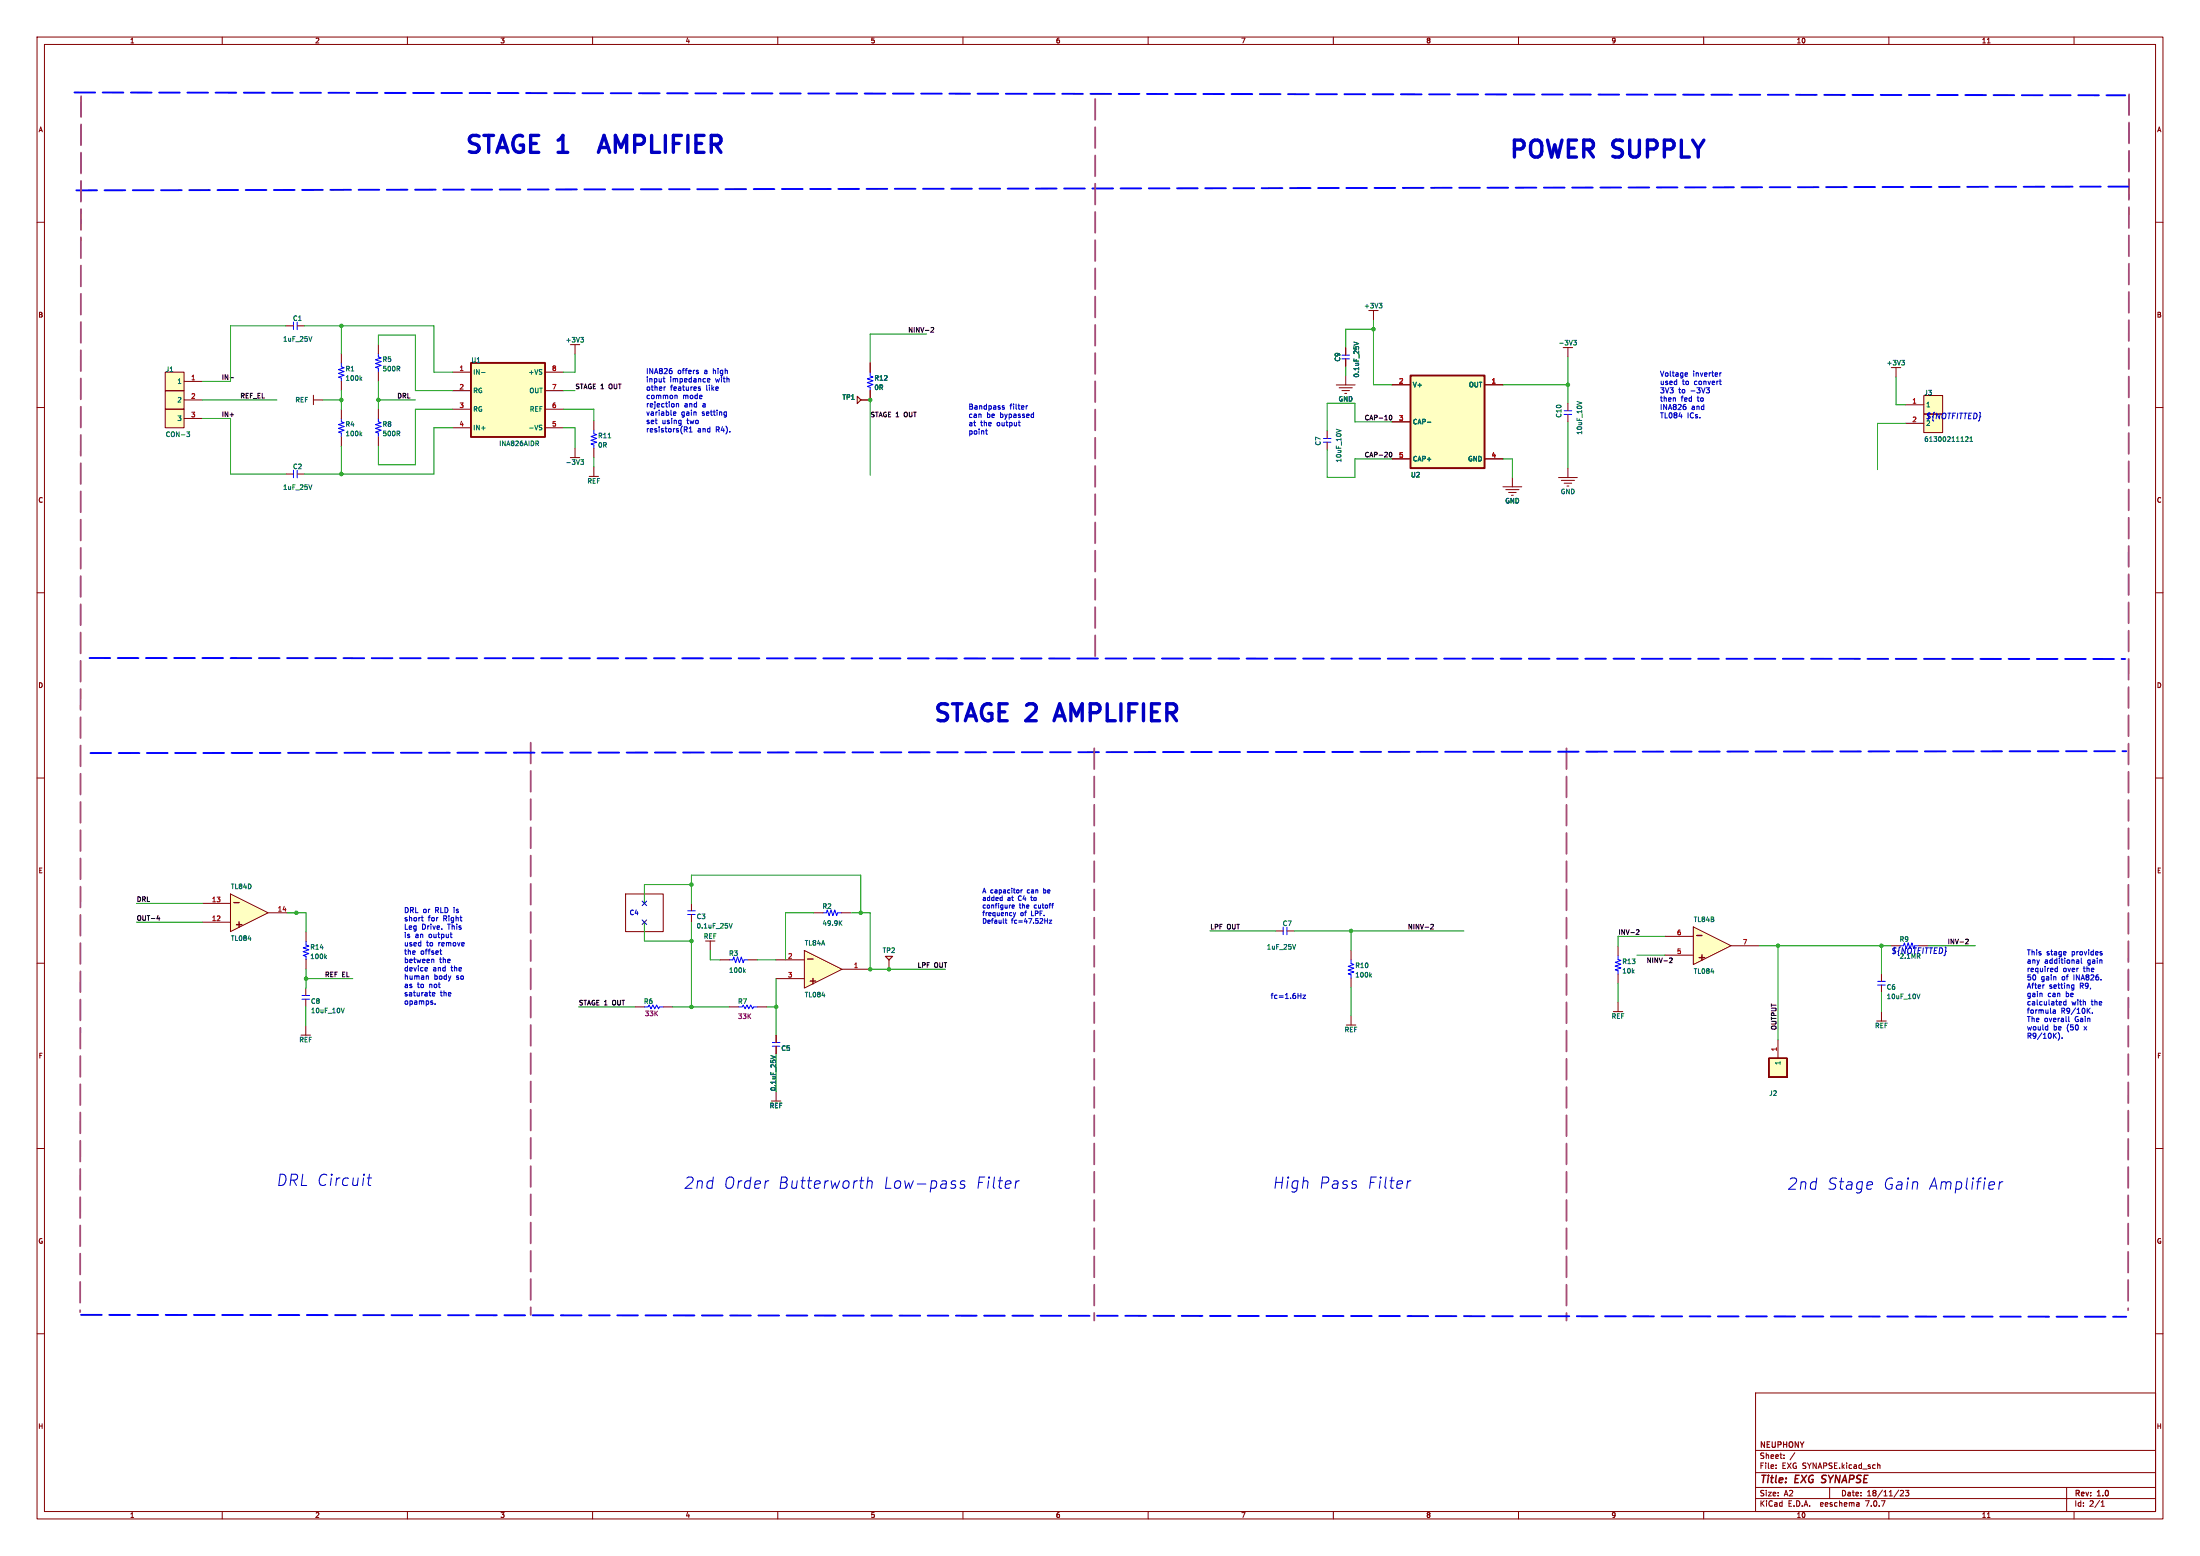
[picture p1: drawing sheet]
<svg xmlns="http://www.w3.org/2000/svg" width="594mm" height="420mm" viewBox="0 0 594 420" stroke-linecap="round" stroke-linejoin="round" font-family="sans-serif">
<g fill="none" stroke="#840000" stroke-width=".27">
<path d="M10 10h574v400h-574zM12 12h570v396h-570zM60 10v2M110 10v2M160 10v2M210 10v2M260 10v2M310 10v2M360 10v2M410 10v2M460 10v2M510 10v2"/>
<path d="M536.6 11.6h.7M560 10v2M10 60h2M582 60h2M77.2 88h2M80.2 88h2M370.8 83.8v2.6M423.3 93.8v2.6M10 110h2M582 110h2M154 123.5h2.5M155.3 121v2.5"/>
<path d="M10 160h2M582 160h2M10 210h2M582 210h2M10 260h2M582 260h2M10 310h2M582 310h2M10 360h2M474 376h108v32h-108zM582 360h2M474 397.5h108"/>
<path d="M474 391.5h108M479.5 396.2v.2M479.5 395.4v.2M481.7 393.5v.2M481.7 392.7v.2M484.6 392.1l-1.3 1.9M507 395.5l.5-.1 .1 1M60 408v2M110 408v2M160 408v2M210 408v2M260 408v2"/>
<path d="M310 408v2M360 408v2M410 408v2M460 408v2M474 404.5h108M474 401.5h108M494 401.5v3M501.9 405.6l.1 1M502 406.5l-.2 .1M502 405.9l-.2 .1M510 408v2M513.1 402.4l.6-.1 .3 .4-1 1.1h1"/>
<path d="M514.5 402.3h.9l-.5 .5 .4 .2v.6l-.2 .2-.6-.2M536.6 409.6h.7M558 401.5v6.5M560 408v2M567.3 406.6h.9M567.3 405.5l.4-.4v1.5"/>
</g>
<path d="M492.1 398.4l-.1 .6M491.7 400.1l.3 .1" fill="none" stroke="#840000" stroke-width=".4"/>
<path d="M84.2 90.9l-.4 1.2M372.4 81.9h.7l-.4 .4M372.9 82.3l.2 .3-.2 .5M424.9 91.9h.7l-.4 .4 .4 .2v.5l-.7 .1M156.8 124.1h.8l-.5 .5 .4 .1v.5l-.7 .1" fill="none" stroke="#006464" stroke-width=".27"/>
<path d="M79.2 86.9v2.1M80.2 86.9v2.1" fill="none" stroke="#00f" stroke-width=".27"/>
<path d="M457.2 250.2l10.2 5.1-10.2 5.1z" fill="#ffffc2"/>
<g fill="none" stroke="#840000" stroke-width=".27">
<path d="M155.3 93v2.6M511.9 99.2v2.6M84.6 106.7v2.5M84.6 108h2.6M92.2 110.4v2.6M92.2 117.9v2.5M102.2 110.4v2.6M102.2 117.9v2.5M160.3 113.5v2.6M159.1 128.6h2.5M160.3 121v2.5M160.3 126.1v2.5"/>
<path d="M436.9 255.4v2.6M449.6 257.8h7.6M449.6 252.7h7.6M457.2 250.2l10.2 5.1-10.2 5.1zM467.4 255.3h7.6M209.5 279.4v2M363.5 276.7h2.6M364.8 274.1v2.6M435.6 273.1h2.5M436.9 262.9v2.5M436.9 270.5v2.6M208.3 297.2h2.5"/>
<path d="M209.5 282.4v2M209.5 294.6v2.6"/>
</g>
<path d="M92.2 113v.8l.7 .3-1.5 .5 1.5 .5-1.5 .5 1.5 .5-1.5 .5 .8 .3v1M102.2 113v.8l.7 .3-1.5 .5 1.5 .5-1.5 .5 1.5 .5-1.5 .5 .8 .3v1M160.3 116.1v1l.8 .2-1.5 .5 1.5 .5-1.5 .5 1.5 .6-1.5 .5 .7 .2v.9M436.9 258v1l.7 .2-1.5 .5 1.5 .6-1.5 .5 1.5 .5-1.5 .5 .8 .2v.9M208.5 282.4h2.1M208.5 281.4h2.1" fill="none" stroke="#00f" stroke-width=".27"/>
<path d="M156.8 91.1h.8l-.5 .5M157.3 91.6l.3 .2-.3 .5M513.4 97.3h.8l-.4 .4M514 97.7l.2 .3-.2 .5M97.3 117.1l.4 .5M97.7 116.8l-.5 .5M164.2 118.2h.7M208.1 284.9l1.3 .4-1.3 .5" fill="none" stroke="#006464" stroke-width=".27"/>
<path d="M231.4 106.9l1 1.1-1 1z" fill="#ffffc2"/>
<g fill="none" stroke="#840000" stroke-width=".27">
<path d="M92.2 95.5v2.5M102.2 92.9v2.6M363.3 93.9v2M363.3 96.9v2M92.2 102.9v2.6M102.2 100.4v2.5M122.2 105.5h5M122.2 100.4h5M122.2 110.4h5M122.2 115.5h5M147.2 105.5h5M147.2 100.4h5"/>
<path d="M147.2 110.4h5M147.2 115.5h5M231.4 106.9l1 1.1-1 1zM232.4 108h2.5M358.3 116.4v2M358.3 119.4v2M360.8 103.9h5.1M361.6 104.7h3.5M362.3 105.4h2.1M363.1 106.2h.5M363.3 101.4v2.5M375.8 103.9h5"/>
<path d="M375.8 113.9h5M400.8 103.9h5M514.4 109.3h5M514.4 114.3h5M519.4 111.8h5.1v5h-5.1zM519.4 106.8h5.1v5h-5.1zM375.8 123.9h5M400.8 123.9h5M344.5 251.3h2M347.5 251.3h2M364.8 256.5v2.6M81.3 279.4h2.5"/>
<path d="M82.5 266.7v2M82.5 269.7v2M82.5 276.9v2.5M364.8 264v2.5M506.7 275.6h2.6M508 273.1v2.5M477.6 285.7h5v5h-5zM480.1 280.7v5"/>
</g>
<path d="M92.2 98v1l.7 .3-1.5 .5 1.5 .5-1.5 .5 1.5 .5-1.5 .5 .8 .3v.8M102.2 95.5v.8l.7 .3-1.5 .5 1.5 .5-1.5 .5 1.5 .5-1.5 .5 .8 .3v1M362.3 96.9h2M362.3 95.9h2.1M357.3 119.4h2M357.3 118.4h2.1M346.5 250.2v2.1M347.5 250.3v2M364.8 259.1v1l.7 .2-1.5 .5 1.5 .5-1.5 .5 1.5 .6-1.5 .5 .8 .2v.9M81.5 269.7h2M81.6 268.7h2" fill="none" stroke="#00f" stroke-width=".27"/>
<g fill="none" stroke="#006464" stroke-width=".27">
<path d="M365.6 92.3l1.2 .4-1.2 .5M97.3 102.2l.4 .5M97.7 101.8l-.5 .5M130 100.5h1M145 119.7l.4 .6M145.3 119.1v.5M145.8 115.4l.4 .1 .1 .3-.5 .2M145.8 114.8h.5M360.8 115.8l1.3 .5M385.4 114h.9M530.7 118l.5-.1 .2 .3-.8 1h.8M531.9 119.2h.7"/>
<path d="M531.9 118.2l.3-.3v1.3M349.8 254.9l-.4 1.3M93 272.1l-.5 1.3M370 263.3l.3 .4M370.3 262.9l-.5 .5"/>
</g>
<g fill="#ffffc2" stroke="#ffffc2" stroke-width=".27">
<path d="M477.6 285.7h5v5h-5z"/>
<path d="M127.2 98h20v20h-20z"/>
<path d="M519.4 111.8h5.1v5h-5.1z"/>
<path d="M519.4 106.8h5.1v5h-5.1z"/>
<path d="M380.8 101.4h20v25h-20z"/>
</g>
<path d="M127.2 98h20v20h-20zM380.8 101.4h20v25h-20z" fill="none" stroke="#840000" stroke-width=".51"/>
<path d="M239 258.1h2l-1 1z" fill="#ffffc2"/>
<path d="M239 258.1h2l-1 1zM240 259.1v2.5M171.4 271.8h2.6M179.1 271.8h2.5" fill="none" stroke="#840000" stroke-width=".27"/>
<path d="M174 271.8h1l.3-.5 .5 1 .5-1 .5 1 .5-1 .5 1 .3-.5h1" fill="none" stroke="#00f" stroke-width=".27"/>
<path d="M217.2 256.5l10.1 5.1-10.1 5.1z" fill="#ffffc2"/>
<g fill="none" stroke="#840000" stroke-width=".27">
<path d="M234.9 98v2.5M44.6 110.4h5.1v5h-5.1zM44.6 105.5h5.1v5h-5.1zM44.6 100.4h5.1v5h-5.1zM49.7 102.9h5M49.7 108h5M49.7 113h5M234.9 105.4v2.6M423.3 108.9v2M423.3 111.9v2M77.2 127.9h2M80.2 127.9h2"/>
<path d="M405.8 131.4h5.1M406.6 132.2h3.5M407.3 132.9h2.1M408.1 133.7h.5M408.3 128.9v2.5M420.8 128.9h5.1M421.6 129.7h3.5M422.3 130.4h2.1M423.1 131.2h.5M423.3 126.4v2.5M186.7 243.8v2M186.7 246.8v2"/>
<path d="M191.8 254v2.5M194.5 259.1h2.5M201.9 259.1h2.6M209.5 259.1h7.7M217.2 256.5l10.1 5.1-10.1 5.1zM219.7 246.4h2.5M227.2 246.4h2.5M196.8 271.8h2.6M204.5 271.8h2.5M209.5 264.2h7.7M227.3 261.6h7.6M508 262.9v2"/>
<path d="M508 265.9v2"/>
</g>
<path d="M218.1 258.9h1.4" fill="none" stroke="#840000" stroke-width=".38"/>
<g fill="none" stroke="#00f" stroke-width=".27">
<path d="M234.9 100.5v1l.8 .3-1.5 .5 1.5 .5-1.5 .5 1.5 .5-1.5 .5 .7 .3v.9M422.3 111.9h2M422.3 110.9h2.1M79.2 126.9v2.1M80.2 126.9v2.1M185.7 246.8h2M185.7 245.8h2M197 259.1h.9l.2-.8 .5 1.5 .5-1.5 .5 1.5 .6-1.5 .5 1.5 .2-.7h1M222.2 246.4h.9l.3-.8 .5 1.5 .5-1.5 .5 1.5 .5-1.5 .5 1.5 .3-.7h1M513.9 255.3l.3-.8 .5 1.5 .5-1.5 .5 1.5 .5-1.5 .5 1.5 .3-.7M199.4 271.8h1l.3-.5 .5 1 .5-1 .5 1 .5-1 .5 1 .3-.5h1M507 265.9h2"/>
<path d="M507 264.9h2"/>
</g>
<path d="M50.4 116.6h.8l-.4 .5 .3 .1 .1 .4-.2 .2h-.4M425.8 108.3l1.3 .5M84.2 130.9l-.4 1.2M196.9 249.3l.4 1.2 .4-1.2M226.8 249.1l.5 .7M227.3 248.5l-.7 .7M200.9 262l.3 .5M201.2 261.6l-.4 .5M518.4 268.3l-.4 1.3" fill="none" stroke="#006464" stroke-width=".27"/>
<g fill="#ffffc2" stroke="#ffffc2" stroke-width=".27">
<path d="M44.6 110.4h5.1v5h-5.1z"/>
<path d="M44.6 105.5h5.1v5h-5.1z"/>
<path d="M44.6 100.4h5.1v5h-5.1z"/>
</g>
<path d="M62.2 241.3l10.2 5.1-10.2 5.1z" fill="#ffffc2"/>
<g fill="none" stroke="#840000" stroke-width=".27">
<path d="M234.9 98v2.5M363.3 93.9v2M363.3 96.9v2M234.9 105.4v2.6h-2.5M375.8 103.9h5M375.8 113.9h5M400.8 103.9h5M375.8 123.9h5M400.8 123.9h5M54.6 248.9h7.6M54.6 243.8h7.6M62.2 241.3l10.2 5.1-10.2 5.1z"/>
<path d="M72.4 246.4h7.6M82.6 251.5v2.6M82.6 259v2.5M209.5 279.4v2M209.5 282.4v2"/>
</g>
<path d="M82.6 254.1v1l.8 .3-1.5 .5 1.5 .5-1.5 .5 1.5 .5-1.5 .5 .7 .2v.9" fill="none" stroke="#00f" stroke-width=".27"/>
<path d="M365.6 92.3l1.2 .4-1.2 .5M385.4 114h.9M87.8 258.3l.4 .5M88.2 257.9l-.5 .5M208.1 284.9l1.3 .4-1.3 .5" fill="none" stroke="#006464" stroke-width=".27"/>
<path d="M251.4 88.4h.5l.2 .4-.8 .9h.8M62.1 102h1M375.2 112.2l.2-.1a.62 .62 0 0 1 .4 .6 .62 .62 0 0 1-.5 .6l-.2-.4zM375.2 122.2l.2-.1a.62 .62 0 0 1 .4 .6 .62 .62 0 0 1-.5 .6l-.2-.4zM42.4 248h.8M43 247.6v.8M386.4 249.6l.4-.1 .2 .4-.8 .9h.8M441.9 251l.4-.1 .2 .4-.7 .9h.7M450.8 258.6h.5l.2 .3-.8 .9h.8M530.8 253.5h.4l.2 .4-.7 .9h.7" fill="none" stroke="#0f0f0f" stroke-width=".27"/>
<g fill="none" stroke="#0000c2" stroke-width=".27">
<path d="M188.2 99.9l.3 .1M179 102.2h.6M179.2 101.7v1.2l.4 .2M179.7 104.4l-.3 .1M181.4 100.1v.6M181.9 111.2v.8h.5M182 111.2h.4l.1 .3-.7 .1M182.3 106.8h.5v.8M182.6 108.9v1M182.6 109.1l.6-.1v.9M184.8 115.2h.5M185.1 115.9l.5 .7"/>
<path d="M185.5 115.3l-.1 .6h-.6M186.1 116.6h.8M186.3 115.4l-.2 .2M186.5 115.2v1.4M188.2 100.4l.4 .3-.5 .2M188.6 104.8l.5 .4-.2 .2-.4-.1M191 102.7l.7-.2-.1-.2-.4-.1-.2 .2 .1 .7h.5M195.7 111.2h.4M196.1 112l-.4 .1M196.1 111.2v1.1l-.2 .3M266.1 116.3h.5M266.3 115.8v1.2l.3 .2"/>
<path d="M270.6 109.8l.6 .4-.2 .3-.4-.1M271.1 109.6l-.3-.1-.2 .2M275.2 114.9l.3 .1M277.1 109.5v1M277.5 109.5l-.4 .3M278.9 111.8h.2M279.1 111.3v1.4M279.1 112.6l-.2 .1M455.2 100.6l.4 .1v.3l-.6 .1M455.2 109.8v.6M455.6 101.5l-.4 .1M461.6 104.7l-.5 .5 .4 .1 .1 .5-.3 .3h-.4"/>
<path d="M464.2 102.9h.6M464.4 100.6v1M464.5 103.7l.3 .1M464.8 100.6l-.4 .3M113.8 247.7h.5M114 248.4l.3 .2M116.7 258.9l.4 .2v.7M118.7 256.7h.6M118.9 256.2v1.2l.4 .2M121.5 252.2h.6M121.8 253l.3 .1M270.6 241.8v1.3"/>
<path d="M270.6 243l-.1 .1M271.6 247.9v1.1l.3 .2M273.3 244.7l.6-.1-.1-.3h-.4l-.1 .2v.6h.5M273.6 246.3l.3 .9M273.9 247.2l-.3 .4M274.2 246.3l-.3 .9M275.7 240.2v.8M276 240.2l-.3 .2M282.1 248.5h.7M282.8 247.9v1.3M283.3 248.4h.7l-.7 .8h.7M284 244.3h.4"/>
<path d="M284.4 243.9h-.2M561.2 259.2l.1 .8M561.3 260h-.5M561.3 259.4l-.5 .1M561.9 258.6v1.2l.3 .2M567.2 257.3l.4 .3-.5 .2M567.2 256.8l.3 .1M115.2 261.2l.2 .3-.6 .1M115.4 262l-.2 .1M115.5 263.4l.2 .2v.7M116.7 268.4l.7-.2-.1-.2-.4-.1-.2 .2 .1 .7h.5M117.5 271v.1"/>
<path d="M351.8 268.6h.7l-.7 .9h.7M552.8 277.1l.1 .1M552.9 276.6v1.4M552.9 277.9l-.1 .1M554.4 272.7h.5l.1 .8M554.8 262l.3 .3 .4-.1M555 272.9l-.7 .3 .2 .3h.5M555.5 260.9v1.4M555.5 261.4l-.4-.1-.3 .3M556 279.1a1.63 1.63 0 0 1-.3 1.7M556.4 270.3l.2 .4-.6 .1M556.6 271.2l-.2 .1"/>
<path d="M557.8 269.9v1.4M557.8 270.4l-.4-.1-.2 .3 .1 .6h.5M558.6 274.4v1.2l.2 .2M559.4 266.7h.6M559.4 265.9h.6M560 265.8v1.2l-.5 .2M563.7 272.7l.6 .8M564.3 272.1l-.8 .8M564.9 273.4v.1M556.8 280.1v.2M99.2 318h1.1M99.7 316.9l-.3 2.6 .1 .3 .6 .2"/>
<path d="M232.1 318.7h1.2M234.2 319a.75 .75 0 0 1 1.3 .2l-.2 1.5M234.4 317.7l-.4 3M257.2 319.7h.5l.3 .5-.2 .4-.3 .1M257.4 318.7l.7 .2M260.5 318.9a.74 .74 0 0 0-1.2 .4l.1 .3 1 .3 .1 .4-.5 .4-.9-.1M274.3 318.7l-.2 2M275.2 318.7l-.6 .2-.3 .4M380.9 318.7l-.6 .2-.3 .4M539.9 319l-.2 2M540.8 319l-.6 .1-.4 .4M232.7 320.7h.3"/>
</g>
<path d="M162 39.8h2.2M161.6 41.1l1.5-4.6 1.5 4.6M285 193.2h2.2M286.1 190l-1.5 4.5" fill="none" stroke="#0000c2" stroke-width=".91"/>
<path d="M168.9 241.3h10.2v10.2h-10.2z" fill="none" stroke="#800000" stroke-width=".27"/>
<path d="M21.9 26l-.3 328.1M295.7 26.7v151.2M574.8 25.5l-.2 328.1M143.3 200.5v154.4M295.4 202v154.4M423 202v154.4" fill="none" stroke="#a64d79" stroke-width=".51" stroke-dasharray="5.6 2"/>
<path d="M20.1 25l553.7 .7M20.6 51.4l554-1M24.2 177.6l549.6 .3M24.4 203.3l549.7-.5M21.9 354.9l552.2 .5" fill="none" stroke="#00f" stroke-width=".51" stroke-dasharray="5.6 2"/>
<g fill="none" stroke="#009600" stroke-width=".27">
<path d="M77.2 88h-15v14.9h-7.5M82.2 88h35v12.4h5M92.2 88v7.5M102.2 92.9v-2.5h10v15.1h10M155.3 95.6v4.8h-3.1M250.2 90.2h-15.3v7.6M363.3 98.9v2.5M370.8 86.4v17.5h5M370.8 88.9h-7.5v5M423.3 96.4v12.5M54.7 113h7.5v14.9h15M54.7 108h20.1"/>
<path d="M87.2 108h5M92.2 105.5v4.9M102.2 102.9v7.5M102.2 108h10M122.2 115.5h-5v12.4h-35M122.2 110.4h-10v15.1h-10v-5.1M152.2 115.5h3.1v5.5M152.2 110.4h8.1v3.1M152.2 105.5h3.1M234.9 108v20.3M375.8 113.9h-10v-5h-7.5v7.5M405.8 103.9h17.5"/>
<path d="M423.3 113.9v12.5M511.9 101.8v7.5h2.5M514.4 114.3h-7.5v12.5M92.2 120.4v7.5M160.3 123.5v2.6M358.3 121.4v7.5h7.5v-5h10M405.8 123.9h2.5v5M186.7 238.8h-12.7v5M36.8 243.8h17.8M36.8 248.9h17.8M77.5 246.4h5.1v5.1M174 248.8v5.2h12.7"/>
<path d="M186.7 243.8v-7.6h45.7v10.2M186.7 248.8v23M191.8 256.5v2.6h2.7M204.5 259.1h5M219.7 246.4h-7.6v12.7M229.9 246.4h5v15.2h20.4M326.7 251.3h17.8M349.5 251.3h45.8M364.8 251.3v5.2M442 257.8h7.6M449.6 252.7h-12.7v2.7M475 255.3h35.5"/>
<path d="M480.1 255.3v25.4M508 255.3v7.6M520.5 255.3h12.9M82.5 271.7v5.2M82.6 261.5l-.1 5.2M82.6 264.2h12.6M156.2 271.8h15.2M181.6 271.8h15.2M207 271.8h2.5M209.5 264.2v15.2M364.8 266.5v7.6M436.9 265.4v5.1"/>
<path d="M508 267.9v5.2M209.5 284.4v10.2"/>
</g>
<path d="M173.4 248.3l1.2 1.2M173.4 243.2l1.2 1.2M174.6 248.3l-1.2 1.2M174.6 243.2l-1.2 1.2" fill="none" stroke="#000084" stroke-width=".27"/>
<g fill="#009600" stroke="#009600" stroke-width=".27">
<circle cx="370.8" cy="88.9" r=".46"/>
<circle cx="423.3" cy="103.9" r=".46"/>
<circle cx="480.1" cy="255.3" r=".46"/>
<circle cx="92.2" cy="88" r=".46"/>
<circle cx="364.8" cy="251.3" r=".46"/>
<circle cx="508" cy="255.3" r=".46"/>
<circle cx="240" cy="261.6" r=".46"/>
<circle cx="186.7" cy="238.8" r=".46"/>
<circle cx="232.4" cy="246.4" r=".46"/>
<circle cx="80" cy="246.4" r=".46"/>
<circle cx="234.9" cy="108" r=".46"/>
<circle cx="102.2" cy="108" r=".46"/>
<circle cx="92.2" cy="108" r=".46"/>
<circle cx="92.2" cy="127.9" r=".46"/>
<circle cx="209.5" cy="271.8" r=".46"/>
<circle cx="186.7" cy="254" r=".46"/>
<circle cx="186.7" cy="271.8" r=".46"/>
<circle cx="234.9" cy="261.6" r=".46"/>
<circle cx="82.6" cy="264.2" r=".46"/>
</g>
<g font-size="6.4" fill="#0000c2">
<text x="125.3" y="41.7">STAGE 1</text>
<text x="166" y="41.7">AMPLIFIER</text>
<text x="407.2" y="43">POWER</text>
<text x="435.8" y="43">SUPPLY</text>
<text x="251.8" y="195.1">STAGE 2</text>
<text x="287.2" y="195.1">AMPLIFIER</text>
</g>
<g font-size="4.2" fill="#0000c2">
<text x="74.5" y="320.4">DRL Circuit</text>
<text x="184.4" y="321.1">2nd</text>
<text x="195" y="321.1">Order</text>
<text x="209.5" y="321.1">Butterworth</text>
<text x="237.8" y="321.1">Low-pass</text>
<text x="262.6" y="321.1">Filter</text>
<text x="343.4" y="321.1">High</text>
<text x="355.8" y="321.1">Pass</text>
<text x="368.7" y="321.1">Filter</text>
<text x="482.4" y="321.4">2nd</text>
<text x="493" y="321.4">Stage</text>
<text x="507.9" y="321.4">Gain</text>
<text x="520.1" y="321.4">Amplifier</text>
</g>
<g font-size="2.8" fill="#840000">
<text x="475" y="400.9">Title:</text>
<text x="484.7" y="400.9">EXG</text>
<text x="492.7" y="400.9">SYNAPSE</text>
</g>
<g font-size="2.7" fill="#840000">
<text x="62.7" y="244.1">_</text>
<text x="63" y="251">+</text>
<text x="457.7" y="253">_</text>
<text x="458" y="259.8">+</text>
<text x="217.9" y="266.2">+</text>
</g>
<g font-size="2.1" fill="#0000c2">
<text x="519.8" y="113.2">${NOTFITTED}</text>
<text x="510.5" y="257.6">${NOTFITTED}</text>
</g>
<g font-size="2.1" fill="#840000">
<text x="475" y="394">Sheet:</text>
<text x="475" y="391.2">NEUPHONY</text>
<text x="475" y="396.7">File:</text>
<text x="481.1" y="396.7">EXG SYNAPSE.kicad_sch</text>
<text x="475" y="406.9">KiCad</text>
<text x="475" y="404.1">Size:</text>
<text x="481.7" y="404.1">A2</text>
<text x="482.7" y="406.9">E.D.A.</text>
<text x="491.6" y="406.9">eeschema</text>
<text x="497" y="404.1">Date:</text>
<text x="504" y="406.9">7.0.7</text>
<text x="504" y="404.1">18/11/23</text>
<text x="560" y="404.3">Rev:</text>
<text x="560" y="406.9">Id:</text>
<text x="564.1" y="406.9">2/1</text>
<text x="566.4" y="404.3">1.0</text>
</g>
<g font-size="1.9" fill="#0000c2">
<text x="174.3" y="101.3">INA826</text>
<text x="182.9" y="101.3">offers</text>
<text x="190.2" y="101.3">a</text>
<text x="192.7" y="101.3">high</text>
<text x="448.1" y="102">Voltage</text>
<text x="457" y="102">inverter</text>
<text x="174.3" y="103.5">input</text>
<text x="174.3" y="105.8">other</text>
<text x="180.8" y="103.5">impedance</text>
<text x="181" y="105.8">features</text>
<text x="190.7" y="105.8">like</text>
<text x="193.3" y="103.5">with</text>
<text x="448.1" y="104.2">used</text>
<text x="448.1" y="106.5">3V3</text>
<text x="453.2" y="106.5">to</text>
<text x="454.2" y="104.2">to</text>
<text x="456.5" y="106.5">-3V3</text>
<text x="457.5" y="104.2">convert</text>
<text x="174.3" y="108">common</text>
<text x="174.3" y="110.3">rejection</text>
<text x="174.3" y="112.5">variable</text>
<text x="183.9" y="112.5">gain</text>
<text x="184.3" y="108">mode</text>
<text x="184.7" y="110.3">and</text>
<text x="189.6" y="112.5">setting</text>
<text x="189.7" y="110.3">a</text>
<text x="261.4" y="110.9">Bandpass</text>
<text x="261.4" y="113.1">can</text>
<text x="266.4" y="113.1">be</text>
<text x="270.1" y="113.1">bypassed</text>
<text x="272.6" y="110.9">filter</text>
<text x="448.1" y="108.7">then</text>
<text x="448.1" y="111">INA826</text>
<text x="448.1" y="113.2">TL084</text>
<text x="453.9" y="108.7">fed</text>
<text x="455.5" y="113.2">ICs.</text>
<text x="456.6" y="111">and</text>
<text x="458.4" y="108.7">to</text>
<text x="174.3" y="114.8">set</text>
<text x="174.3" y="117">resistors(R1</text>
<text x="178.7" y="114.8">using</text>
<text x="185.5" y="114.8">two</text>
<text x="188.3" y="117">and</text>
<text x="193.3" y="117">R4).</text>
<text x="261.4" y="115.4">at</text>
<text x="261.4" y="117.6">point</text>
<text x="264.7" y="115.4">the</text>
<text x="269.2" y="115.4">output</text>
<text x="109" y="246.7">DRL or</text>
<text x="109" y="249">short</text>
<text x="109" y="251.2">Leg</text>
<text x="113.8" y="251.2">Drive.</text>
<text x="115.6" y="249">for</text>
<text x="117.5" y="246.7">RLD is</text>
<text x="119.7" y="249">Right</text>
<text x="120.9" y="251.2">This</text>
<text x="109" y="253.5">is</text>
<text x="109" y="255.7">used</text>
<text x="109" y="258">the</text>
<text x="112" y="253.5">an</text>
<text x="113.5" y="258">offset</text>
<text x="115.1" y="255.7">to</text>
<text x="115.8" y="253.5">output</text>
<text x="118.4" y="255.7">remove</text>
<text x="109" y="260.2">between</text>
<text x="109" y="262.5">device</text>
<text x="116.8" y="262.5">and</text>
<text x="118.6" y="260.2">the</text>
<text x="121.9" y="262.5">the</text>
<text x="547.1" y="258.2">This</text>
<text x="547.1" y="260.4">any</text>
<text x="547.1" y="262.7">required</text>
<text x="552" y="260.4">additional</text>
<text x="552.5" y="258.2">stage</text>
<text x="557" y="262.7">over</text>
<text x="559.4" y="258.2">provides</text>
<text x="562.6" y="262.7">the</text>
<text x="563.7" y="260.4">gain</text>
<text x="109" y="264.7">human</text>
<text x="109" y="267">as</text>
<text x="109" y="269.2">saturate</text>
<text x="112.6" y="267">to</text>
<text x="115.9" y="267">not</text>
<text x="117.2" y="264.7">body</text>
<text x="118.8" y="269.2">the</text>
<text x="123.3" y="264.7">so</text>
<text x="343" y="269.9">fc=1.6Hz</text>
<text x="547.1" y="264.9">50</text>
<text x="547.1" y="267.2">After</text>
<text x="547.1" y="269.4">gain</text>
<text x="551.1" y="264.9">gain</text>
<text x="552.8" y="269.4">can</text>
<text x="553.2" y="267.2">setting</text>
<text x="556.8" y="264.9">of</text>
<text x="557.8" y="269.4">be</text>
<text x="560.1" y="264.9">INA826.</text>
<text x="561.6" y="267.2">R9,</text>
<text x="109" y="271.5">opamps.</text>
<text x="547.1" y="271.7">calculated</text>
<text x="547.1" y="273.9">formula</text>
<text x="556.4" y="273.9">R9/10K.</text>
<text x="559.3" y="271.7">with</text>
<text x="564.7" y="271.7">the</text>
<text x="547.1" y="276.2">The</text>
<text x="547.1" y="278.4">would</text>
<text x="547.1" y="280.7">R9/10K).</text>
<text x="551.9" y="276.2">overall</text>
<text x="554.4" y="278.4">be</text>
<text x="558.1" y="278.4">(50</text>
<text x="560.3" y="276.2">Gain</text>
<text x="562.9" y="278.4">x</text>
</g>
<g font-size="1.8" fill="#840000">
<text x="35" y="11.9">1</text>
<text x="85" y="11.9">2</text>
<text x="135" y="11.9">3</text>
<text x="185" y="11.9">4</text>
<text x="235" y="11.9">5</text>
<text x="285" y="11.9">6</text>
<text x="335" y="11.9">7</text>
<text x="385" y="11.9">8</text>
<text x="435" y="11.9">9</text>
<text x="485" y="11.9">10</text>
<text x="535" y="11.9">11</text>
<text x="10.3" y="35.9">A</text>
<text x="582.3" y="35.9">A</text>
<text x="10.3" y="85.9">B</text>
<text x="582.3" y="85.9">B</text>
<text x="10.3" y="135.9">C</text>
<text x="582.3" y="135.9">C</text>
<text x="10.3" y="185.9">D</text>
<text x="582.3" y="185.9">D</text>
<text x="10.3" y="235.9">E</text>
<text x="582.3" y="235.9">E</text>
<text x="10.3" y="285.9">F</text>
<text x="582.3" y="285.9">F</text>
<text x="10.3" y="335.9">G</text>
<text x="582.3" y="335.9">G</text>
<text x="10.2" y="385.9">H</text>
<text x="582.2" y="385.9">H</text>
<text x="35" y="409.9">1</text>
<text x="85" y="409.9">2</text>
<text x="135" y="409.9">3</text>
<text x="185" y="409.9">4</text>
<text x="235" y="409.9">5</text>
<text x="285" y="409.9">6</text>
<text x="335" y="409.9">7</text>
<text x="385" y="409.9">8</text>
<text x="435" y="409.9">9</text>
<text x="485" y="409.9">10</text>
<text x="535" y="409.9">11</text>
</g>
<g font-size="1.8" fill="#006464">
<text x="368.2" y="83.4">+3V3</text>
<text x="79" y="86.8">C1</text>
<text x="76.3" y="92.4">1uF_25V</text>
<text x="152.6" y="92.6">+3V3</text>
<text x="420.7" y="93.4">-3V3</text>
<text x="44.6" y="100.6">J1</text>
<text x="93.2" y="100.4">R1</text>
<text x="103.2" y="97.9">R5</text>
<text x="103.2" y="100.4">500R</text>
<text x="127.2" y="98.1">U1</text>
<text x="127.7" y="101.3">IN-</text>
<text x="142.6" y="101.3">+VS</text>
<text x="362" y="97.7" transform="rotate(-90 362 97.7)">C9</text>
<text x="509.3" y="98.8">+3V3</text>
<text x="47.8" y="103.8">1</text>
<text x="93.2" y="103">100k</text>
<text x="127.7" y="106.3">RG</text>
<text x="142.8" y="106.3">OUT</text>
<text x="236" y="105.5">0R</text>
<text x="236" y="102.9">R12</text>
<text x="367.1" y="102" transform="rotate(-90 367.1 102)">0.1uF_25V</text>
<text x="381.3" y="104.7">V+</text>
<text x="396.5" y="104.7">OUT</text>
<text x="519.4" y="106.9">J3</text>
<text x="47.8" y="108.8">2</text>
<text x="47.8" y="113.8">3</text>
<text x="79.6" y="108.8">REF</text>
<text x="127.7" y="111.3">RG</text>
<text x="142.9" y="111.3">REF</text>
<text x="227.3" y="108.1">TP1</text>
<text x="361.3" y="108.6">GND</text>
<text x="421.8" y="112.9" transform="rotate(-90 421.8 112.9)">C10</text>
<text x="519.9" y="110.1">1</text>
<text x="44.6" y="118.1">CON-3</text>
<text x="93.2" y="115.4">R4</text>
<text x="93.2" y="117.9">100k</text>
<text x="103.2" y="115.4">R8</text>
<text x="103.2" y="117.9">500R</text>
<text x="127.7" y="116.3">IN+</text>
<text x="142.6" y="116.3">-VS</text>
<text x="161.4" y="118.5">R11</text>
<text x="381.3" y="114.7">CAP-</text>
<text x="427.4" y="117.5" transform="rotate(-90 427.4 117.5)">10uF_10V</text>
<text x="519.4" y="119.4">61300211121</text>
<text x="519.9" y="115.1">2</text>
<text x="134.7" y="120.6">INA826AIDR</text>
<text x="152.6" y="125.6">-3V3</text>
<text x="161.4" y="121">0R</text>
<text x="356.8" y="120.4" transform="rotate(-90 356.8 120.4)">C7</text>
<text x="362.4" y="125" transform="rotate(-90 362.4 125)">10uF_10V</text>
<text x="381.3" y="124.7">CAP+</text>
<text x="396.3" y="124.7">GND</text>
<text x="79" y="126.8">C2</text>
<text x="158.5" y="130.7">REF</text>
<text x="380.9" y="129">U2</text>
<text x="76.3" y="132.4">1uF_25V</text>
<text x="406.3" y="136.1">GND</text>
<text x="421.3" y="133.6">GND</text>
<text x="62.2" y="240.2">TL84D</text>
<text x="222" y="245.5">R2</text>
<text x="188" y="248.3">C3</text>
<text x="188" y="250.8">0.1uF_25V</text>
<text x="222" y="250.1">49.9K</text>
<text x="346.2" y="250.1">C7</text>
<text x="457.2" y="249.1">TL84B</text>
<text x="62.2" y="254.1">TL084</text>
<text x="83.7" y="256.5">R14</text>
<text x="189.9" y="253.6">REF</text>
<text x="217.2" y="255.4">TL84A</text>
<text x="238.2" y="257.4">TP2</text>
<text x="341.9" y="256.5">1uF_25V</text>
<text x="512.8" y="254.4">R9</text>
<text x="83.7" y="259">100k</text>
<text x="196.7" y="258.2">R3</text>
<text x="196.7" y="262.8">100k</text>
<text x="365.8" y="261.5">R10</text>
<text x="437.9" y="260.4">R13</text>
<text x="437.9" y="262.9">10k</text>
<text x="457.2" y="263">TL084</text>
<text x="217.2" y="269.4">TL084</text>
<text x="365.8" y="264">100k</text>
<text x="509.3" y="267.3">C6</text>
<text x="509.3" y="269.9">10uF_10V</text>
<text x="83.8" y="271.1">C8</text>
<text x="83.8" y="273.7">10uF_10V</text>
<text x="173.7" y="271.2">R6</text>
<text x="199.1" y="271.2">R7</text>
<text x="435" y="275.2">REF</text>
<text x="80.7" y="281.5">REF</text>
<text x="362.9" y="278.8">REF</text>
<text x="506.1" y="277.7">REF</text>
<text x="210.8" y="283.8">C5</text>
<text x="480.9" y="287.6" transform="rotate(-90 480.9 287.6)">1</text>
<text x="207.7" y="299.3">REF</text>
<text x="209.7" y="294.6" transform="rotate(-90 209.7 294.6)">0.1uF_25V</text>
<text x="477.6" y="296">J2</text>
</g>
<g font-size="1.8" fill="#0f0f0f">
<text x="245.1" y="89.8">NINV-2</text>
<text x="59.8" y="102.6">IN-</text>
<text x="64.8" y="107.6">REF_EL</text>
<text x="107.2" y="107.6">DRL</text>
<text x="155.3" y="105.1">STAGE 1</text>
<text x="164.5" y="105.1">OUT</text>
<text x="59.8" y="112.6">IN+</text>
<text x="234.9" y="112.7">STAGE 1</text>
<text x="244.2" y="112.7">OUT</text>
<text x="368.3" y="113.5">CAP-10</text>
<text x="368.3" y="123.5">CAP-20</text>
<text x="36.8" y="243.5">DRL</text>
<text x="36.8" y="248.6">OUT-4</text>
<text x="326.7" y="250.9">LPF</text>
<text x="331.2" y="250.9">OUT</text>
<text x="380" y="250.9">NINV-2</text>
<text x="436.9" y="252.4">INV-2</text>
<text x="525.8" y="254.9">INV-2</text>
<text x="87.6" y="263.8">REF EL</text>
<text x="247.6" y="261.3">LPF</text>
<text x="252.2" y="261.3">OUT</text>
<text x="444.5" y="260">NINV-2</text>
<text x="156.2" y="271.4">STAGE 1</text>
<text x="165.4" y="271.4">OUT</text>
<text x="479.7" y="278.1" transform="rotate(-90 479.7 278.1)">OUTPUT</text>
</g>
<g font-size="1.8" fill="#a90000">
<text x="124" y="100.2">1</text>
<text x="149" y="100.2">8</text>
<text x="51.5" y="102.7">1</text>
<text x="51.5" y="107.7">2</text>
<text x="124" y="105.2">2</text>
<text x="149" y="105.2">7</text>
<text x="377.6" y="103.6">2</text>
<text x="402.6" y="103.6">1</text>
<text x="51.5" y="112.7">3</text>
<text x="124" y="110.2">3</text>
<text x="149" y="110.2">6</text>
<text x="377.6" y="113.6">3</text>
<text x="516.2" y="109">1</text>
<text x="124" y="115.2">4</text>
<text x="149" y="115.2">5</text>
<text x="516.2" y="114">2</text>
<text x="377.6" y="123.6">5</text>
<text x="402.6" y="123.6">4</text>
<text x="57.1" y="243.6">13</text>
<text x="57.1" y="248.7">12</text>
<text x="74.9" y="246.1">14</text>
<text x="452.7" y="257.6">5</text>
<text x="452.7" y="252.5">6</text>
<text x="470.5" y="255">7</text>
<text x="212.7" y="258.8">2</text>
<text x="212.7" y="263.9">3</text>
<text x="230.4" y="261.4">1</text>
<text x="479.8" y="283.9" transform="rotate(-90 479.8 283.9)">1</text>
</g>
<g font-size="1.8" fill="#0000c2">
<text x="265.1" y="241.4">A capacitor</text>
<text x="265.1" y="243.5">added</text>
<text x="265.1" y="245.5">configure</text>
<text x="272" y="243.5">at</text>
<text x="275" y="243.5">C4</text>
<text x="275.2" y="245.5">the</text>
<text x="277.4" y="241.4">can</text>
<text x="278.7" y="243.5">to</text>
<text x="279.3" y="245.5">cutoff</text>
<text x="282" y="241.4">be</text>
<text x="169.9" y="247.1">C4</text>
<text x="265.1" y="247.6">frequency</text>
<text x="265.1" y="249.6">Default</text>
<text x="273.1" y="249.6">fc=47.52Hz</text>
<text x="275.5" y="247.6">of</text>
<text x="278.5" y="247.6">LPF.</text>
<text x="512.8" y="259">2.1MR</text>
</g>
<g font-size="1.8" fill="#840084">
<text x="174" y="274.5">33K</text>
<text x="199.1" y="275.2">33K</text>
</g>
</svg>
